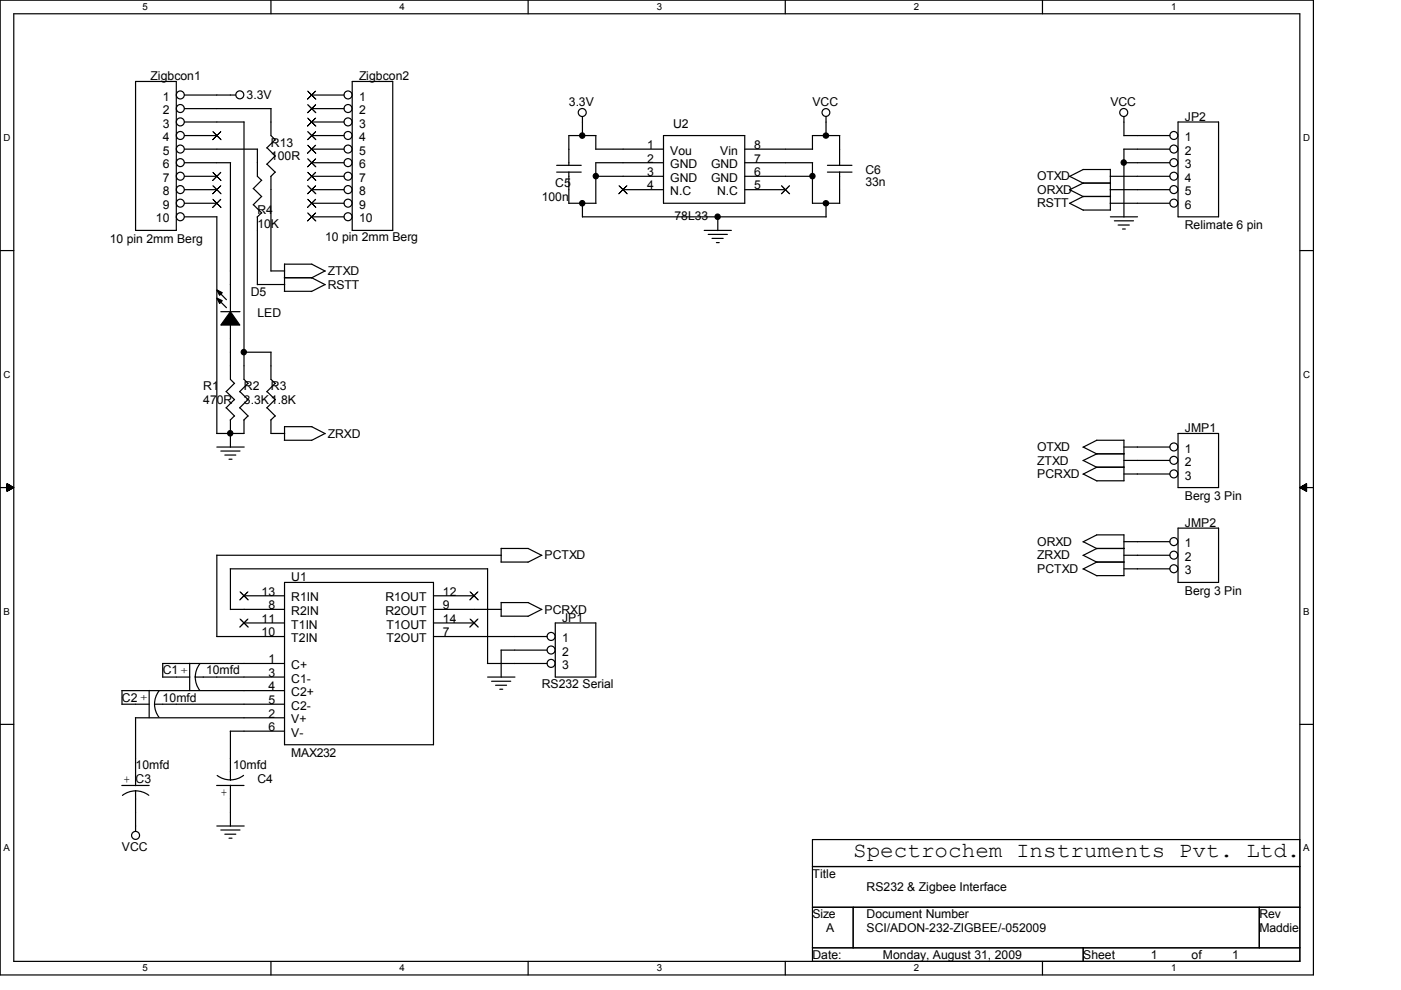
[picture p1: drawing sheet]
<svg xmlns="http://www.w3.org/2000/svg" width="297mm" height="210mm" viewBox="0 0 297 210" stroke-linecap="round" stroke-linejoin="round" font-family="sans-serif">
<path d="M0 0h278.5v206.7h-278.5zM2.9 2.9h272.7v200.9h-272.7z" fill="none" stroke="#000" stroke-width=".25"/>
<g fill="#fff">
<path d="M30.2 .3h1.1v2.3h-1.1z"/>
<path d="M30.2 204.1h1.1v2.3h-1.1z"/>
</g>
<path d="M57.4 0v2.9M57.4 203.8v2.9" fill="none" stroke="#000" stroke-width=".25"/>
<g fill="#fff">
<path d="M84.7 .3h1.1v2.3h-1.1z"/>
<path d="M84.7 204.1h1.1v2.3h-1.1z"/>
</g>
<path d="M112 0v2.9M112 203.8v2.9" fill="none" stroke="#000" stroke-width=".25"/>
<g fill="#fff">
<path d="M139.2 .3h1.1v2.3h-1.1z"/>
<path d="M139.2 204.1h1.1v2.3h-1.1z"/>
</g>
<path d="M166.5 0v2.9M166.5 203.8v2.9" fill="none" stroke="#000" stroke-width=".25"/>
<g fill="#fff">
<path d="M193.8 .3h1.1v2.3h-1.1z"/>
<path d="M193.8 204.1h1.1v2.3h-1.1z"/>
</g>
<path d="M221 0v2.9M221 203.8v2.9" fill="none" stroke="#000" stroke-width=".25"/>
<g fill="#fff">
<path d="M248.3 .3h1.1v2.3h-1.1z"/>
<path d="M248.3 204.1h1.1v2.3h-1.1z"/>
<path d="M.8 28h1.4v2.3h-1.4z"/>
<path d="M276.3 28h1.4v2.3h-1.4z"/>
<path d="M.8 78.2h1.4v2.3h-1.4z"/>
<path d="M276.3 78.2h1.4v2.3h-1.4z"/>
</g>
<path d="M0 53.1h2.9M275.6 53.1h2.9" fill="none" stroke="#000" stroke-width=".25"/>
<g fill="#fff">
<path d="M.8 128.5h1.3v2.2h-1.3z"/>
<path d="M276.3 128.5h1.3v2.2h-1.3z"/>
</g>
<path d="M0 103.4h2.9M275.6 103.4h2.9" fill="none" stroke="#000" stroke-width=".25"/>
<path d="M1.5 102.5l1.4 .9-1.4 .8zM275.6 103.4l1.4-.9v1.7z" fill="#000"/>
<path d="M1.5 102.5l1.4 .9-1.4 .8zM275.6 103.4l1.4-.9v1.7z" fill="none" stroke="#000" stroke-width=".21"/>
<g fill="#fff">
<path d="M.8 178.7h1.3v2.2h-1.3z"/>
<path d="M276.3 178.7h1.3v2.2h-1.3z"/>
</g>
<g fill="none" stroke="#000" stroke-width=".25">
<path d="M28.7 17.3h8.7v31.6h-8.7zM74.7 17.3h8.6v31.6h-8.6zM39.1 20.2h10.9M39.1 25.9h12.7M39.1 28.7h6.9M39.1 31.6h15.5M39.1 34.5h9.8v31.6M39.1 37.4h6.9M39.1 23h18.4M51.7 25.9v54.5l.9 .9M53.7 40l1.8 1.7M54.6 31.6v5.8l.9 .9"/>
<path d="M55.5 38.2l-1.8 1.8M56.6 31.3l1.8 1.8M56.6 34.8l1.8 1.7M57.4 23v5.7l1 1M57.4 37.4v20.1M58.3 29.6l-1.7 1.8M58.3 33.1l-1.7 1.7M58.3 36.5l-.9 .9M66.1 20.2h6.8M66.1 25.9h6.8M66.1 28.7h6.8M66.1 31.6h6.8"/>
<path d="M66.1 34.5h6.8M66.1 37.4h6.8M66.1 23h6.8M118 36.5h5.2M118 35.1h5.2M120.6 36.4v6.7M123.5 24.7v4.1M126.3 28.7v2.9h14.4M126.3 37.4h14.4M126.4 28.7h-5.8v6.4M140.7 28.7h17.2v14.4h-17.2zM140.7 34.5h-14.4v8.6"/>
<path d="M157.9 31.6h14.4M157.9 34.5h14.4M157.9 37.4h14.4M172.3 34.5v8.6M175.1 24.7v4.1M175.4 36.5h5.2M175.4 35.1h5.2M178 28.7v6.4M178 36.4v6.7M178.1 28.7h-5.8v3M226.8 37.4l2.9 1.5M229.6 35.9h5.8"/>
<path d="M229.6 38.8h5.9M229.7 35.9l-3 1.5M229.7 38.8l-3 1.5M235.4 37.4h12.6M235.4 35.9v8.6M238.3 31.6h9.7M238.3 34.5h9.7M238.3 24.7v4.1M238.3 31.6v14.4M238.3 28.7h9.7M249.8 25.9h8.6v20.1h-8.6zM39.1 46h6.9v45.9h5.7v-2.9"/>
<path d="M39.1 40.2h6.9M39.1 43.1h6.9M53.7 43.4l1.8 1.8M54.6 46v14.4M55.5 41.7l-1.8 1.7M55.5 45.1l-1 .9M57.4 57.4h3M60.3 58.9h5.8M60.3 56v5.8M60.3 56h5.8M66.1 46h6.8M66.1 40.2h6.8"/>
<path d="M66.1 43.1h6.8M66.1 56l2.9 1.5M66.1 58.9l2.9 1.5M68.9 57.4l-2.9 1.5M120.6 43.1h5.8M123.5 46h51.7M123.5 43.1v2.9M132.1 40.2h8.6M149.3 48.9h5.8M150.2 49.7h4M151 50.5h2.3M151.9 51.4h.6"/>
<path d="M152.2 46v2.9M157.9 40.2h8.6M172.3 43.1h5.8M175.1 43.1v2.9M226.8 40.2l2.9 1.5M226.8 43.1l2.9 1.5M229.6 41.7h5.9M229.7 41.7l-3 1.4M229.7 44.5h5.8M235.4 40.2h12.6M235.4 43.1h12.6M235.4 46h5.8"/>
<path d="M236.3 46.8h4M237.1 47.7h2.3M238 48.6h.6M46 61.5l1.1 .6-.5 .5zM46 63.2l1.1 .6-.5 .5zM46.3 63.5l1.7 1.7M46.3 61.8l1.7 1.7M46.8 66.1h4.1M48.9 66.1l1.9 2.8h-4zM48.9 68.9v11.5l.8 .9M51.7 74.7h5.8M54.6 60.3h5.8"/>
<path d="M57.4 74.7v5.7l1 .9M60.3 61.8h5.8M68.9 60.3l-2.9 1.5M46 94.8h5.8M46.8 95.6h4.1M47.7 96.5h2.3M48 83l1.7 1.8M48 86.4l1.7 1.8-.9 .9M48.6 97.4h.6M48.9 89v5.8M49.7 81.3l-1.8 1.8M49.7 84.7l-1.8 1.8"/>
<path d="M50.8 83l1.8 1.8M50.8 86.4l1.8 1.8M52.6 81.3l-1.8 1.8M52.6 84.7l-1.8 1.8M52.6 88.2l-.9 .9M56.6 83l1.8 1.8M56.6 86.4l1.8 1.8-1 .9M57.4 89v2.9h3M58.3 81.3l-1.7 1.8M58.3 84.7l-1.7 1.8M60.3 93.3h5.8M60.3 90.4v2.9"/>
<path d="M60.3 90.5h5.8M66.1 90.5l2.9 1.4M68.9 91.9l-2.9 1.5M229.7 94.8l2.9 1.5M229.7 97.6l2.9 1.5M232.5 93.3h5.8M232.5 96.2h5.8M232.5 99.1h5.8M232.5 93.3l-2.9 1.5M232.5 96.2l-2.9 1.5M232.5 99.1l-2.9 1.4M238.3 94.8h9.7"/>
<path d="M238.3 93.3v8.6M238.3 97.6h9.7M249.8 91.9h8.6v11.5h-8.6zM46 117.7l-.1 17.3h14.4M46 117.7h60.3M106.2 119.2h5.8M106.3 116.3h5.7M106.3 116.2v3M112 116.3l2.9 1.5M114.9 117.7l-3 1.5M229.7 100.5l2.9 1.5M229.7 114.9l2.9 1.4"/>
<path d="M229.7 117.7l2.9 1.5M232.5 116.3h5.8M232.5 119.2h5.8M232.5 113.4h5.8M232.5 101.9h5.8M232.5 113.4l-2.9 1.5M232.5 116.3l-2.9 1.5M232.5 119.2l-2.9 1.5M238.3 113.4v8.6M238.3 100.5h9.7M238.3 114.9h9.7M238.3 117.7h9.7"/>
<path d="M249.8 112h8.6v11.5h-8.6zM48.8 120.6h54.6l-.1 20.1h12.7M48.9 120.6v8.6h11.4M51.7 126.3h8.6M51.7 132.1h8.6M60.3 123.5h31.6v34.4h-31.6zM91.9 126.3h8.6M91.9 129.2h14.4M91.9 132.1h8.6M91.9 135h24.1M106.2 137.8h9.8M106.3 137.8v5.8"/>
<path d="M112 127.8l2.9 1.4M112 127.8l-5.7-.1v2.9M114.9 129.2l-3 1.5-5.7-.1M117.7 132.1h8.6v11.5h-8.6zM229.7 120.6l2.9 1.5M232.5 122h5.8M238.3 120.6h9.7M0 153.6h2.9M25.8 146.4h34.5M25.9 149.3h5.8M25.9 146.4v3M28.7 152.2h31.6"/>
<path d="M28.7 152.2v14.4M31.6 146.4v5.8M32.8 149.3l.2 1.5 .7 1.3M32.8 149.3h27.5M33.7 146.5l-.7 1.3-.2 1.5M34.5 140.7h25.8M34.5 143.6h5.8M34.5 140.7v2.9M40.2 140.6v5.8M41.4 143.6l.2 1.4 .7 1.4M41.4 143.6h18.9M42.4 140.8l-.7 1.3-.3 1.5"/>
<path d="M48.8 155h11.5M48.9 155v10.4M103.4 143.6h5.8M104.2 144.4h4.1M105.1 145.3h2.3M106 146.1h.6M275.6 153.6h2.9M25.8 166.5h5.8M28.7 167.7l-1.4 .2-1.3 .7M28.7 167.7l1.5 .2 1.3 .7M28.7 167.7v8.6M45.9 166.5h5.8"/>
<path d="M46 175.1h5.8M46 164.4l1.4 .7 1.5 .3M46.8 176h4.1M47.7 176.9h2.3M48.6 177.7h.6M48.9 166.5v8.7M51.6 164.4l-1.3 .7-1.4 .3M172.3 178h103.3v25.8h-103.3zM172.3 183.7h103.3M172.3 192.4h103.3M180.9 192.4v8.6M267 192.4v8.6"/>
<path d="M172.3 201h103.3M229.7 201v2.8"/>
<circle cx="38.2" cy="23" r=".85"/>
<circle cx="38.2" cy="34.5" r=".85"/>
<circle cx="38.2" cy="37.4" r=".85"/>
<circle cx="38.2" cy="20.1" r=".85"/>
<circle cx="38.2" cy="25.8" r=".85"/>
<circle cx="38.2" cy="31.6" r=".85"/>
<circle cx="38.2" cy="28.7" r=".85"/>
<circle cx="50.8" cy="20.1" r=".85"/>
<circle cx="73.8" cy="20.1" r=".85"/>
<circle cx="73.8" cy="25.8" r=".85"/>
<circle cx="73.8" cy="23" r=".85"/>
<circle cx="73.8" cy="28.7" r=".85"/>
<circle cx="73.8" cy="34.5" r=".85"/>
<circle cx="73.8" cy="31.6" r=".85"/>
<circle cx="73.8" cy="37.4" r=".85"/>
<circle cx="123.4" cy="28.7" r=".56"/>
<circle cx="123.4" cy="23.9" r=".85"/>
<circle cx="126.3" cy="37.3" r=".56"/>
<circle cx="172.2" cy="37.3" r=".56"/>
<circle cx="175.1" cy="23.9" r=".83"/>
<circle cx="175.1" cy="28.7" r=".56"/>
<circle cx="238.2" cy="34.5" r=".56"/>
<circle cx="238.3" cy="23.9" r=".85"/>
<circle cx="248.9" cy="28.7" r=".85"/>
<circle cx="248.9" cy="31.6" r=".85"/>
<circle cx="248.9" cy="34.5" r=".85"/>
<circle cx="248.9" cy="37.4" r=".85"/>
<circle cx="38.2" cy="46" r=".85"/>
<circle cx="38.2" cy="43.1" r=".85"/>
<circle cx="38.2" cy="40.2" r=".85"/>
<circle cx="73.8" cy="40.2" r=".85"/>
<circle cx="73.8" cy="43.1" r=".85"/>
<circle cx="73.8" cy="46" r=".85"/>
<circle cx="123.4" cy="43.1" r=".56"/>
<circle cx="152.1" cy="46" r=".56"/>
<circle cx="175.1" cy="43.1" r=".56"/>
<circle cx="248.9" cy="40.2" r=".85"/>
<circle cx="248.9" cy="43.1" r=".85"/>
<circle cx="51.7" cy="74.7" r=".56"/>
<circle cx="48.8" cy="91.9" r=".56"/>
<circle cx="248.9" cy="94.8" r=".85"/>
<circle cx="248.9" cy="97.6" r=".85"/>
<circle cx="248.9" cy="114.8" r=".85"/>
<circle cx="248.9" cy="100.5" r=".85"/>
<circle cx="248.9" cy="117.7" r=".85"/>
<circle cx="116.8" cy="134.9" r=".85"/>
<circle cx="116.8" cy="137.8" r=".85"/>
<circle cx="248.9" cy="120.6" r=".85"/>
<circle cx="116.8" cy="140.7" r=".85"/>
<circle cx="28.7" cy="177.1" r=".85"/>
</g>
<g fill="none" stroke="#000" stroke-width=".21">
<path d="M65.2 19.3l1.8 1.7M66.9 19.3l-1.7 1.7M45.1 27.9l1.8 1.7M45.1 36.5l1.8 1.8M45.1 39.4l1.8 1.7M46.8 27.9l-1.7 1.7M46.8 36.5l-1.7 1.8M46.8 39.4l-1.7 1.7M65.2 22.2l1.8 1.7M65.2 25l1.8 1.8M65.2 27.9l1.8 1.7M65.2 30.8l1.8 1.7"/>
<path d="M65.2 33.7l1.8 1.7M65.2 36.5l1.8 1.8M65.2 39.4l1.8 1.7M66.9 22.2l-1.7 1.7M66.9 25l-1.7 1.8M66.9 27.9l-1.7 1.7M66.9 30.8l-1.7 1.7M66.9 33.7l-1.7 1.7M66.9 36.5l-1.7 1.8M66.9 39.4l-1.7 1.7M131.2 39.4l1.8 1.7M132.9 39.4l-1.7 1.7"/>
<path d="M165.7 39.4l1.7 1.7M167.4 39.4l-1.7 1.7M45.1 42.2l1.8 1.8M46.8 42.2l-1.7 1.8M65.2 42.2l1.8 1.8M65.2 45.1l1.8 1.8M66.9 42.2l-1.7 1.8M66.9 45.1l-1.7 1.8M50.9 125.5l1.7 1.7M50.9 131.2l1.7 1.8M52.6 125.5l-1.8 1.7M52.6 131.2l-1.8 1.8"/>
<path d="M99.7 125.5l1.7 1.7M99.7 131.2l1.7 1.8M101.3 125.5l-1.7 1.7M101.3 131.2l-1.7 1.8"/>
</g>
<g fill="#000">
<path d="M46 61.5l1.1 .6-.5 .5zM46 63.2l1.1 .6-.5 .5zM48.9 66.1l1.9 2.8h-4z"/>
<circle cx="123.4" cy="28.7" r=".56"/>
<circle cx="126.3" cy="37.3" r=".56"/>
<circle cx="172.2" cy="37.3" r=".56"/>
<circle cx="175.1" cy="28.7" r=".56"/>
<circle cx="238.2" cy="34.5" r=".56"/>
<circle cx="123.4" cy="43.1" r=".56"/>
<circle cx="152.1" cy="46" r=".56"/>
<circle cx="175.1" cy="43.1" r=".56"/>
<circle cx="51.7" cy="74.7" r=".56"/>
<circle cx="48.8" cy="91.9" r=".56"/>
</g>
<text font-size="4.6" x="180.9" y="181.7">Spectrochem Instruments Pvt. Ltd.</text>
<g font-size="2.6">
<text x="31.9" y="17">Zigbcon1</text>
<text x="76.1" y="17">Zigbcon2</text>
<text x="34.5" y="21.3">1</text>
<text x="52.3" y="21">3.3V</text>
<text x="76.1" y="21.3">1</text>
<text x="120.6" y="22.5">3.3V</text>
<text x="172.3" y="22.5">VCC</text>
<text x="235.4" y="22.5">VCC</text>
<text x="34.5" y="24.2">2</text>
<text x="34.5" y="27.1">3</text>
<text x="34.5" y="29.9">4</text>
<text x="76.1" y="24.2">2</text>
<text x="76.1" y="27.1">3</text>
<text x="76.1" y="29.9">4</text>
<text x="142.7" y="27.1">U2</text>
<text x="251.2" y="25.6">JP2</text>
<text x="251.2" y="29.9">1</text>
<text x="34.5" y="32.8">5</text>
<text x="34.5" y="35.7">6</text>
<text x="57.4" y="31.1">R13</text>
<text x="57.4" y="34">100R</text>
<text x="76.1" y="32.8">5</text>
<text x="76.1" y="35.7">6</text>
<text x="137.2" y="31.6">1</text>
<text x="137.2" y="34.5">2</text>
<text x="142.1" y="32.8">Vou</text>
<text x="142.1" y="35.7">GND</text>
<text x="150.7" y="35.7">GND</text>
<text x="152.7" y="32.8">Vin</text>
<text x="159.9" y="34.5">7</text>
<text x="159.9" y="31.6">8</text>
<text x="251.2" y="32.8">2</text>
<text x="251.2" y="35.7">3</text>
<text x="34.5" y="38.6">7</text>
<text x="34.5" y="41.4">8</text>
<text x="76.1" y="38.6">7</text>
<text x="76.1" y="41.4">8</text>
<text x="117.7" y="39.7">C5</text>
<text x="137.2" y="37.3">3</text>
<text x="137.2" y="40.2">4</text>
<text x="142.1" y="38.6">GND</text>
<text x="142.1" y="41.4">N.C</text>
<text x="150.7" y="38.6">GND</text>
<text x="152" y="41.4">N.C</text>
<text x="159.9" y="40.2">5</text>
<text x="159.9" y="37.3">6</text>
<text x="183.5" y="36.8">C6</text>
<text x="183.5" y="39.4">33n</text>
<text x="219.9" y="38.3">OTXD</text>
<text x="219.9" y="41.1">ORXD</text>
<text x="251.2" y="38.6">4</text>
<text x="251.2" y="41.4">5</text>
<text x="33.1" y="47.2">10</text>
<text x="34.5" y="44.3">9</text>
<text x="54.6" y="45.4">R4</text>
<text x="76.1" y="44.3">9</text>
<text x="76.1" y="47.2">10</text>
<text x="114.9" y="42.5">100n</text>
<text x="143" y="46.6">78L33</text>
<text x="219.9" y="44">RSTT</text>
<text x="251.2" y="44.3">6</text>
<text x="23.3" y="51.5">10 pin 2mm Berg</text>
<text x="54.6" y="48.3">10K</text>
<text x="68.9" y="51.2">10 pin 2mm Berg</text>
<text x="251.2" y="48.6">Relimate 6 pin</text>
<text x="69.5" y="58.3">ZTXD</text>
<text x="53.2" y="62.7">D5</text>
<text x="69.5" y="61.2">RSTT</text>
<text x="54.6" y="67.2">LED</text>
<text x="43.1" y="82.8">R1</text>
<text x="51.7" y="82.8">R2</text>
<text x="57.4" y="82.8">R3</text>
<text x="43.1" y="85.6">470R</text>
<text x="51.7" y="85.6">3.3K1.8K</text>
<text x="69.5" y="92.8">ZRXD</text>
<text x="219.9" y="95.7">OTXD</text>
<text x="251.2" y="91.7">JMP1</text>
<text x="251.2" y="96">1</text>
<text x="219.9" y="98.6">ZTXD</text>
<text x="219.9" y="101.4">PCRXD</text>
<text x="251.2" y="98.8">2</text>
<text x="251.2" y="101.7">3</text>
<text x="251.2" y="106">Berg 3 Pin</text>
<text x="251.2" y="111.7">JMP2</text>
<text x="115.4" y="118.6">PCTXD</text>
<text x="219.9" y="115.7">ORXD</text>
<text x="219.9" y="118.6">ZRXD</text>
<text x="251.2" y="116">1</text>
<text x="251.2" y="118.9">2</text>
<text x="61.8" y="123.2">U1</text>
<text x="219.9" y="121.5">PCTXD</text>
<text x="251.2" y="121.8">3</text>
<text x="55.5" y="126.3">13</text>
<text x="56.9" y="129.2">8</text>
<text x="61.8" y="127.5">R1IN</text>
<text x="61.8" y="130.4">R2IN</text>
<text x="81.7" y="127.5">R1OUT</text>
<text x="81.7" y="130.4">R2OUT</text>
<text x="93.9" y="126.3">12</text>
<text x="93.9" y="129.2">9</text>
<text x="115.4" y="130.1">PCRXD</text>
<text x="119.2" y="131.8">JP1</text>
<text x="251.2" y="126.1">Berg 3 Pin</text>
<text x="55.5" y="132">11</text>
<text x="55.5" y="134.9">10</text>
<text x="61.8" y="133.3">T1IN</text>
<text x="61.8" y="136.1">T2IN</text>
<text x="82" y="133.3">T1OUT</text>
<text x="82" y="136.1">T2OUT</text>
<text x="93.9" y="132">14</text>
<text x="93.9" y="134.9">7</text>
<text x="119.2" y="136.1">1</text>
<text x="34.5" y="143">C1</text>
<text x="39.8" y="143" transform="rotate(-90 39.8 143)">+</text>
<text x="43.7" y="143">10mfd</text>
<text x="56.9" y="140.6">1</text>
<text x="56.9" y="143.5">3</text>
<text x="61.8" y="141.9">C+</text>
<text x="119.2" y="139">2</text>
<text x="119.2" y="141.9">3</text>
<text x="25.9" y="148.8">C2</text>
<text x="31.2" y="148.7" transform="rotate(-90 31.2 148.7)">+</text>
<text x="34.5" y="148.8">10mfd</text>
<text x="56.9" y="146.4">4</text>
<text x="56.9" y="149.3">5</text>
<text x="61.8" y="144.7">C1-</text>
<text x="61.8" y="147.6">C2+</text>
<text x="114.9" y="145.9">RS232 Serial</text>
<text x="56.9" y="152.1">2</text>
<text x="56.9" y="155">6</text>
<text x="61.8" y="150.5">C2-</text>
<text x="61.8" y="153.4">V+</text>
<text x="61.8" y="160.5">MAX232</text>
<text x="61.8" y="156.2">V-</text>
<text x="26.2" y="166">+</text>
<text x="28.7" y="166">C3</text>
<text x="28.7" y="163.1">10mfd</text>
<text x="48.3" y="167.2" transform="rotate(-180 48.3 167.2)">+</text>
<text x="49.4" y="163.1">10mfd</text>
<text x="54.6" y="166">C4</text>
<text x="25.9" y="180.3">VCC</text>
<text x="172.3" y="186.1">Title</text>
<text x="183.7" y="188.9">RS232 &amp; Zigbee Interface</text>
<text x="172.3" y="194.7">Size</text>
<text x="175.1" y="197.6">A</text>
<text x="183.7" y="197.6">SCI/ADON-232-ZIGBEE/-052009</text>
<text x="183.7" y="194.7">Document Number</text>
<text x="267" y="197.6">Maddie</text>
<text x="267" y="194.7">Rev</text>
<text x="172.3" y="203.3">Date:</text>
<text x="187.2" y="203.3">Monday, August 31, 2009</text>
<text x="229.7" y="203.3">Sheet</text>
<text x="244" y="203.3">1</text>
<text x="252.6" y="203.3">of</text>
<text x="261.2" y="203.3">1</text>
</g>
<g font-size="2">
<text x="30.2" y="2.2">5</text>
<text x="84.7" y="2.2">4</text>
<text x="139.2" y="2.2">3</text>
<text x="193.8" y="2.2">2</text>
<text x="248.3" y="2.2">1</text>
<text x=".8" y="29.8">D</text>
<text x="276.3" y="29.8">D</text>
<text x=".8" y="80.1">C</text>
<text x="276.3" y="80.1">C</text>
<text x=".8" y="130.3">B</text>
<text x="276.3" y="130.3">B</text>
<text x=".8" y="180.5">A</text>
<text x="276.3" y="180.5">A</text>
<text x="30.2" y="206">5</text>
<text x="84.7" y="206">4</text>
<text x="139.2" y="206">3</text>
<text x="193.8" y="206">2</text>
<text x="248.3" y="206">1</text>
</g>
</svg>
